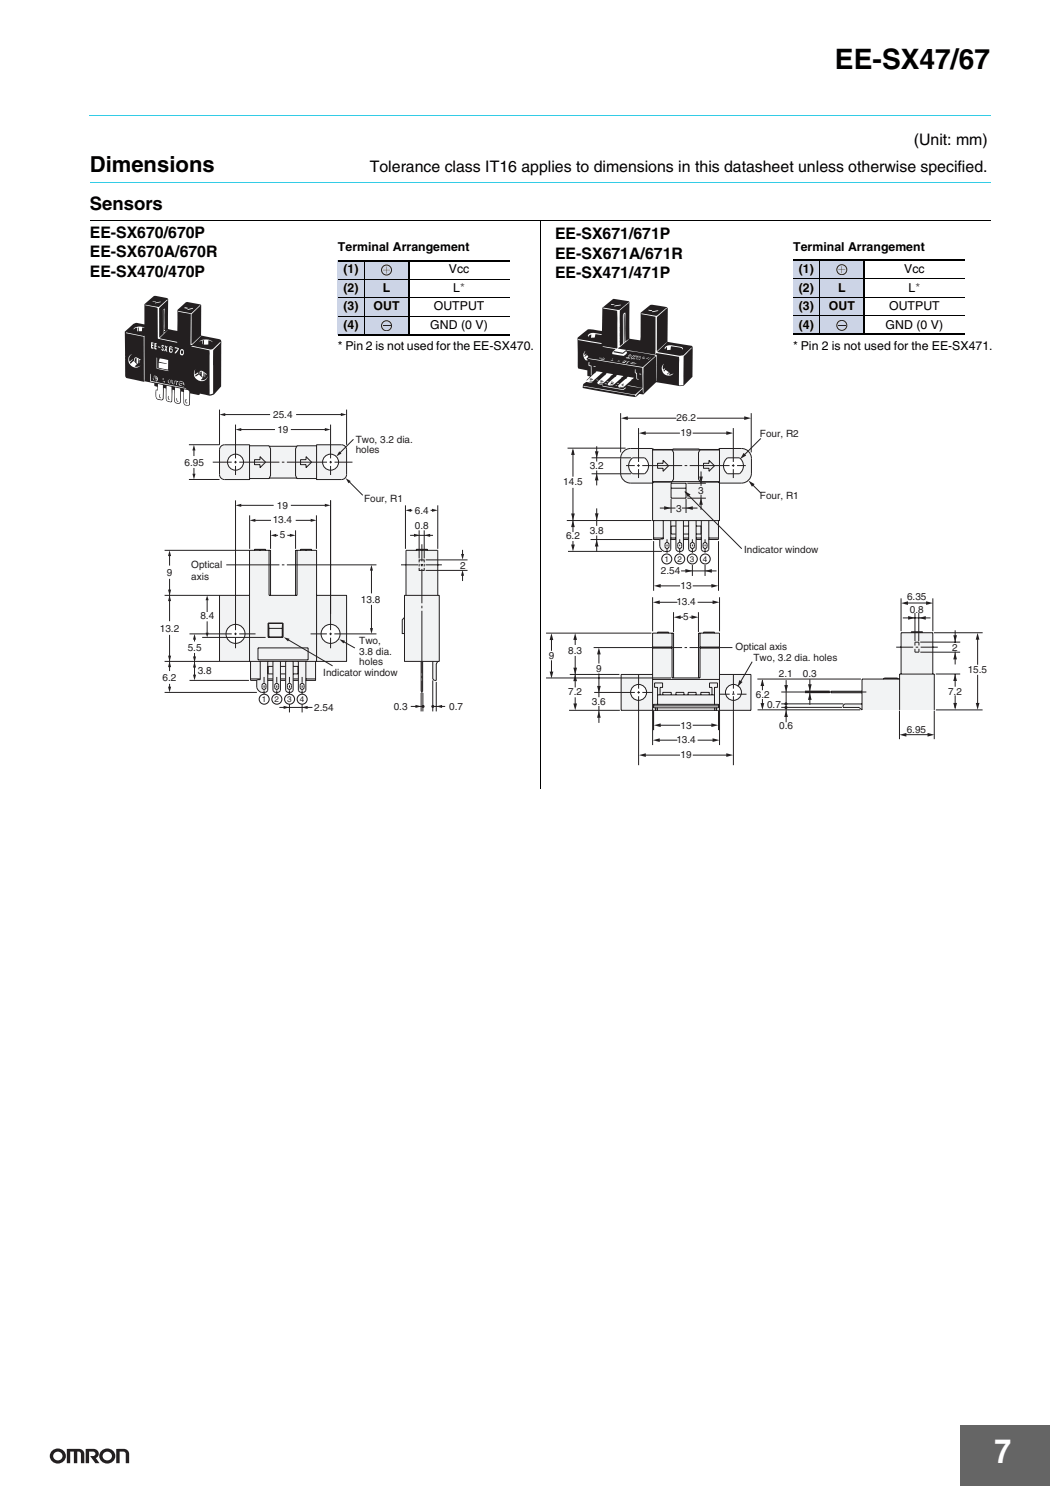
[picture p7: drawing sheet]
<svg xmlns="http://www.w3.org/2000/svg" width="210mm" height="297mm" viewBox="0 0 210 297" stroke-linecap="round" stroke-linejoin="round" font-family="sans-serif">
<path d="M17.9 22.9v.2z" fill="#33cce6"/>
<path d="M17.9 23h180.1" fill="none" stroke="#33cce6" stroke-width=".2"/>
<g fill="#231f20">
<path d="M13.4 289.6h2.4a1.05 1.05 0 0 1 1.1 1v1.9h-.7v-1.9a.55 .55 0 0 0-.8-.4v2.3h-.6v-2.3h-.8v2.3h-.6z"/>
<path d="M23.2 289.6h.7a1.52 1.52 0 0 1 1.9 .7v2.2h-.7v-1.9v-.2l-.4-.2h-.8v2.3h-.7z"/>
<path d="M17.1 289.6h.7a1.54 1.54 0 0 1 1.9 .7 .9 .9 0 0 1-.6 1.2l.8 1h-.8l-1.1-1.5h.6a.45 .45 0 0 0 .5-.4 .45 .45 0 0 0-.5-.4h-.8v2.3h-.7z"/>
<path d="M10.7 291a.9 .9 0 0 0 1.8 0 .9 .9 0 0 0-1.8 0zM10.3 290.2a1.59 1.59 0 0 1 2.3-.3 1.59 1.59 0 0 1 0 2.3 1.59 1.59 0 0 1-2.3-.3 1.43 1.43 0 0 1 0-1.7z"/>
<path d="M20.6 291a.9 .9 0 0 0 1.8 0 .9 .9 0 0 0-1.8 0zM20.1 290.2a1.59 1.59 0 0 1 2.4-.3 1.59 1.59 0 0 1 0 2.3 1.59 1.59 0 0 1-2.4-.3 1.43 1.43 0 0 1 0-1.7z"/>
</g>
<path d="M192 285h17.9v12h-17.9z" fill="#656565"/>
<path d="M192 284.9v12.1M192 285h17.9" fill="none" stroke="#656565" stroke-width=".2"/>
<path d="M17.9 35.9h180.1v2.5h-180.1z" fill="#fff"/>
<path d="M17.9 36.4h180.1" fill="none" stroke="#33cce6" stroke-width=".2"/>
<path d="M17.9 44h180.1M108 44v113.6" fill="none" stroke="#000" stroke-width=".2"/>
<g fill="#f2f3f4">
<path d="M44.2 89.2l.6-.3h5.1v.2l3.9 .1 9.5-.1v-.2h5.2l.6 .5 .2 .4v5.2l-.2 .6-.7 .3h-5.1v-.2l-4-.1-9.4 .1v.2l-5.3-.1-.5-.3-.2-.5v-5.2z"/>
<path d="M49.9 110h1v-.2h2.2v.2h1v9h5v-9h1v-.2h2.2v.2h1v9h6v13.2h-6.2v3.8h-2v2l-.4 .4h-.6l-.5-.4v-2h-1v2l-.5 .4h-.5l-.5-.4v-2h-1v2l-.5 .4h-.6l-.4-.4v-2h-1.1v2l-.4 .4h-.9l-.5-.3-.4-.7v-1.3l-1.2-.1v-3.8h-6.2v-13.2h6z"/>
<path d="M81.2 110h2v-.2h2.2v.2h2.1v9h.3v13.2h-.3l-.3 .5v3.3h-.4l-.3-.3v-3.5h-2v6h-.3v-6h-3.3l-.1-5.6h-.4v-2.7l.4-.4 .1-4.5h.3z"/>
</g>
<g fill="#fff">
<path d="M52.5 136.7l.3-.1 .4 .3v.6l-.4 .3-.4-.3v-.6z"/>
<path d="M55.1 136.7l.2-.1 .4 .3v.6l-.4 .3-.4-.3v-.6z"/>
<path d="M57.6 136.7l.2-.1 .4 .3v.6l-.4 .3-.3-.3-.1-.6z"/>
<path d="M60.1 136.7l.3-.1 .4 .3v.6l-.4 .3-.4-.3v-.6z"/>
<circle cx="47.1" cy="92.4" r="1.61"/>
<circle cx="66.2" cy="92.4" r="1.61"/>
<circle cx="47" cy="126.7" r="1.86"/>
<circle cx="66.1" cy="126.7" r="1.86"/>
</g>
<g fill="none" stroke="#231f20" stroke-width=".2">
<path d="M44.2 89.2l.7-.3h5v7h-5a1 1 0 0 1-1-1v-5zM49.9 89.1h3.9l.3 .6v5.4l-.3 .6h-3.9M50.9 91.9h1.1v-.6l1.1 1.1-1.1 1.1v-.6h-1.1zM53.8 89.2h5.5M53.8 95.6h5.5M60.1 91.9h1.1v-.6l1.1 1.1-1.1 1.1v-.6h-1.1zM63.3 88.9h5a1 1 0 0 1 1 1v5a1 1 0 0 1-1 1h-5zM63.3 89.1h-3.9l-.3 .6v5.4l.3 .6h3.9M48 101h6.7M49.9 119h-6v13.2h25.4v-13.2h-6M50.9 110v-.2h2.2v.2M52 109.8v.2"/>
<path d="M53.8 110v9h5.6v-9M54.1 119v-9h-4.2v22.2M58.1 101h7M59.1 119v-9h4.2v22.2M60.1 110v-.2h2.2v.2M61.2 109.8v.2M66.1 100v22.7M80.9 119h6.9v13.2h-6.9zM81.2 119v-9h6.3v9M81.2 112.8v.2M83.2 110v-.2h2.2v.2M83.8 112.4v-.5h1v.5"/>
<path d="M83.8 113.5v.5h1v-.5M83.8 112.7v.5M84.3 109.8v.2M84.8 112.7v.5M87.5 112.8v.2M50.1 132.2v3.8h1.2M50.1 135.7h1.9M51.6 129.5h10v2.4h-10zM52 132.2v3.7h-.6l-.1 1.5a1.4 1.4 0 0 0 1.8 1l.4-.4v-5.8M52.4 136.8a.4 .4 0 0 1 .5-.2 .4 .4 0 0 1 .3 .4v.4a.4 .4 0 0 1-.4 .4 .4 .4 0 0 1-.4-.4zM53.5 136h1.1M53.5 135.7h1.1"/>
<path d="M53.6 124.6h3v2.8h-3zM53.7 124.6h2.8M53.7 124.6v2.8M53.7 124.6v1M53.7 125.6h2.7M53.7 125.6v1.7h2.7v-1.7M54.6 132.2v5.8l.4 .4h.6l.5-.4v-5.8M54.6 133.2h-1v1.5h1M55 136.8a.4 .4 0 0 1 .4-.2 .4 .4 0 0 1 .3 .4v.4a.4 .4 0 0 1-.4 .4 .4 .4 0 0 1-.4-.4zM56.1 136h1M56.1 133.2h1M56.1 134.7h1"/>
<path d="M56.1 135.7h1M56.5 124.6v2.8M56.5 124.6l-.1 1M57.1 132.2v5.8l.5 .4h.5l.5-.4v-5.8M57.5 136.8a.4 .4 0 0 1 .5-.2 .4 .4 0 0 1 .3 .4v.4a.4 .4 0 0 1-.4 .4 .4 .4 0 0 1-.4-.4zM58.6 133.2h1v1.5h-1M58.6 136h1M58.6 135.7h1M59.6 132.2v5.8l.5 .4h.6l.4-.4v-5.8M60 136.8a.4 .4 0 0 1 .5-.2 .4 .4 0 0 1 .3 .4v.4a.4 .4 0 0 1-.4 .4 .4 .4 0 0 1-.4-.4zM61.1 135.7h2M63.1 132.2v3.8h-2"/>
<path d="M80.8 123.5l-.4 .4v2.7h.4M84.2 132.2v6h.3v-6M86.5 132.2v3.5l.3 .3h.4v-3.3l.3-.5"/>
<circle cx="47.1" cy="92.4" r="1.6"/>
<circle cx="66.1" cy="92.4" r="1.6"/>
<circle cx="47.1" cy="126.7" r="1.9"/>
<circle cx="66.1" cy="126.7" r="1.9"/>
</g>
<g fill="#231f20">
<path d="M64.9 100.7l1.2 .3-1.2 .3z"/>
<path d="M47.1 101l1.1-.3v.6z"/>
</g>
<path d="M49.9 103v6.7M54.1 106v3.7M55 107h.6M57.4 107h.7M59.1 106v3.7M63.3 103v6.7" fill="none" stroke="#231f20" stroke-width=".2"/>
<g fill="#231f20">
<path d="M57.9 106.7l1.2 .3-1.2 .3z"/>
<path d="M54.1 107l1.1-.3v.6z"/>
</g>
<path d="M37.8 88.9h6.1M38.8 89.8v1.4M38.8 93.5v1.4M32.9 119h11M32.9 110h17M32.9 132.2h11" fill="none" stroke="#231f20" stroke-width=".2"/>
<g fill="#231f20">
<path d="M38.5 94.7h.6l-.3 1.1z"/>
<path d="M38.8 88.9l.3 1.1h-.6z"/>
</g>
<path d="M43.9 81.9v7M44.8 82.9h9.2M59.2 82.9h9.1M69.3 81.9v7" fill="none" stroke="#231f20" stroke-width=".2"/>
<g fill="#231f20">
<path d="M68.1 82.6l1.2 .3-1.2 .3z"/>
<path d="M43.9 82.9l1.1-.3v.6z"/>
</g>
<path d="M33.9 110.9v2.2M33.9 115.7v8.5M32.9 138.4h18.5M33.9 126.9v7.2M33.9 136.7v.8" fill="none" stroke="#231f20" stroke-width=".2"/>
<g fill="#231f20">
<path d="M33.6 137.3h.6l-.3 1.1z"/>
<path d="M33.6 131.1h.6l-.3 1.1z"/>
<path d="M33.6 117.9h.6l-.3 1.1z"/>
<path d="M33.9 110l.3 1.2h-.6z"/>
<path d="M33.9 119l.3 1.2h-.6z"/>
<path d="M33.9 132.2l.3 1.2h-.6z"/>
</g>
<g fill="none" stroke="#231f20" stroke-width=".2">
<path d="M37.8 95.8h6.1M42.5 92.4h3.8M46.8 92.4h.5M47.1 84.9v6.7M47.1 92.1v.5M47.1 93.1v1.9M47.8 92.4h8M48 85.9h7M56.3 92.4h.5M57.3 92.4h8.1M58.1 85.9h7M65.9 92.4h.5"/>
<path d="M66.1 84.9v6.7M66.1 92.1v.5M66.1 93.1v1.9M66.9 92.4h3.6M45.2 112.9h10.6M47.1 100v26M56.3 112.9h.5M57.3 112.9h18M66.1 100v26M80.2 112.9h3.4M84.1 112.9h.5M84.3 108.8v3.4"/>
<path d="M84.3 112.7v.5M84.3 113.7v6.9M85.1 112.9h3.2M37.9 126.7h8.4M46.8 126.7h.5M47.1 126.5v.5M47.1 127.5v2.1M47.8 126.7h3.3M52.8 135.3v1.2M52.8 137v.5M52.8 138v1.2M55.3 135.3v1.2"/>
<path d="M55.3 137v.5M55.3 138v1.2M57.9 135.3v1.2M57.9 137v.5M57.9 138v4.4M60.4 135.3v1.2M60.4 137v.5M60.4 138v4.4M62.1 126.7h3.2M65.8 126.7h.5M66.1 126.5v.5M66.1 127.5v2.1"/>
<path d="M66.8 126.7h8.5M84.3 121.1v.5M84.3 122.1v12.5M84.3 135.1v.5M84.3 136.1v2.4"/>
</g>
<g fill="#231f20">
<path d="M64.9 85.6l1.2 .3-1.2 .3z"/>
<path d="M47.1 85.9l1.1-.3v.6z"/>
</g>
<path d="M70.7 87.8l-2.8 2.8" fill="none" stroke="#231f20" stroke-width=".2"/>
<path d="M67.8 90.2l.5 .5-1.1 .5z" fill="#231f20"/>
<path d="M69.7 96.2l2.8 2.8" fill="none" stroke="#231f20" stroke-width=".2"/>
<path d="M69.1 95.6l1 .6-.4 .4z" fill="#231f20"/>
<path d="M68.6 128.2l2.3 1.3" fill="none" stroke="#231f20" stroke-width=".2"/>
<path d="M67.8 127.8l1.2 .3-.3 .5z" fill="#231f20"/>
<path d="M57.5 127.8l9 5.3" fill="none" stroke="#231f20" stroke-width=".2"/>
<path d="M56.7 127.4l1.2 .3-.3 .5z" fill="#231f20"/>
<path d="M74.3 113.8v4.8M74.3 120.9v4.9" fill="none" stroke="#231f20" stroke-width=".2"/>
<g fill="#231f20">
<path d="M74 125.6h.6l-.3 1.1z"/>
<path d="M74.3 112.9l.3 1.2h-.7z"/>
</g>
<path d="M37.9 136h11.9M38.9 127.6v.6M38.9 130.5v4.6" fill="none" stroke="#231f20" stroke-width=".2"/>
<g fill="#231f20">
<path d="M38.6 134.9h.6l-.3 1.1z"/>
<path d="M38.6 131.2h.6l-.3 1.2z"/>
<path d="M38.9 126.7l.3 1.2h-.6z"/>
<path d="M38.9 132.3l.3 1.1h-.6z"/>
</g>
<path d="M81.1 101v8.7M82 102h.4M83.8 106v5.6M84.8 106v5.6M86.1 102h.5M87.5 101v8.7" fill="none" stroke="#231f20" stroke-width=".2"/>
<g fill="#231f20">
<path d="M86.4 101.7l1.1 .3-1.1 .3z"/>
<path d="M81.1 102l1.1-.3v.6z"/>
</g>
<path d="M82 107h4.6" fill="none" stroke="#231f20" stroke-width=".2"/>
<g fill="#231f20">
<path d="M82.8 106.7l1.1 .3-1.1 .3z"/>
<path d="M84.8 107l1.2-.3v.6z"/>
</g>
<path d="M85.1 111.9h8.4M85.1 114h8.4M92.5 109.9v.9M92.5 114.7v1.4" fill="none" stroke="#231f20" stroke-width=".2"/>
<g fill="#231f20">
<path d="M92.2 110.7h.6l-.3 1.2z"/>
<path d="M92.5 113.9l.3 1.2h-.6z"/>
</g>
<path d="M84.2 138.5v3.7M84.5 138.5v3.7M86.5 136v6.2M87.2 136.3v5.9M86.5 141.2h2.5" fill="none" stroke="#231f20" stroke-width=".2"/>
<path d="M87.2 141.2l1.2-.3v.6z" fill="#231f20"/>
<path d="M82.1 141.2h2.4" fill="none" stroke="#231f20" stroke-width=".2"/>
<g fill="#231f20">
<path d="M83 140.9l1.2 .3-1.2 .3z"/>
<circle cx="84.6" cy="141.2" r=".3"/>
<circle cx="86.5" cy="141.2" r=".3"/>
</g>
<path d="M55.9 141.4h6.6" fill="none" stroke="#231f20" stroke-width=".2"/>
<g fill="#231f20">
<path d="M56.7 141.1l1.1 .3-1.1 .3z"/>
<path d="M60.3 141.4l1.2-.3v.6z"/>
</g>
<path d="M50.8 104h3.4M59.1 104h3.2" fill="none" stroke="#231f20" stroke-width=".2"/>
<g fill="#231f20">
<path d="M62.1 103.7l1.2 .3-1.2 .3z"/>
<path d="M49.9 104l1.2-.3v.6z"/>
</g>
<path d="M41.4 119.8v2.5M40.4 127.4h12.7M41.4 124.2v2.4" fill="none" stroke="#231f20" stroke-width=".2"/>
<g fill="#231f20">
<path d="M41.4 119l.3 1h-.6z"/>
<path d="M41.1 126.5h.6l-.3 .9z"/>
</g>
<circle cx="57.9" cy="139.8" r="1" fill="#fff"/>
<circle cx="57.9" cy="139.8" r="1" fill="none" stroke="#231f20" stroke-width=".21"/>
<circle cx="55.3" cy="139.8" r="1" fill="#fff"/>
<circle cx="55.3" cy="139.8" r="1" fill="none" stroke="#231f20" stroke-width=".21"/>
<circle cx="60.4" cy="139.8" r="1" fill="#fff"/>
<circle cx="60.4" cy="139.8" r="1" fill="none" stroke="#231f20" stroke-width=".21"/>
<circle cx="52.8" cy="139.8" r="1" fill="#fff"/>
<circle cx="52.8" cy="139.8" r="1" fill="none" stroke="#231f20" stroke-width=".21"/>
<path d="M28.9 60.8l1.8-1.6h.5l2.3 .5 .1 .1v6l1.9 .4v-4.3l1.6-1.5h.3l2.7 .5 .1 6.2 3.3 .6a.8 .8 0 0 1 .7 1.2v8.4l-1.5 1.6a2.26 2.26 0 0 1-2-.1l-.7-.1-.1 .2-.3 .1-1.6-.4v2.3a.77 .77 0 0 1-1.3-.4v-2.1l-.5-.1v2.1a.76 .76 0 0 1-1 .2 .76 .76 0 0 1-.4-.9v-1.7l-.3-.1-.1 2.3a.85 .85 0 0 1-1 0 .85 .85 0 0 1-.3-1v-1.5l-.4-.1v1.2a.95 .95 0 0 1-.3 1.2l-1-.1a1.89 1.89 0 0 1-.2-2h.3v-.6l-.6-.1-.1-.6-5.5-1-.2-.3-.1-9a5.6 5.6 0 0 1 2.3-1.8l1.6 .3z" fill="#231f20"/>
<g fill="#fff">
<path d="M29 60.9l2.7 .5 1.7-1.5 .1 .1-1.7 1.6v5.8l1.1-.9v-.1h.1l.5-.5-1.6 1.7 3.4 .7 .1 .2-3.8-.8-.1-6.1-2.4-.6z"/>
<path d="M30.5 60.2l.6 .2-.6-.1z"/>
<path d="M30.9 60.5l1.2-.2v.1l-1.1 .2z"/>
<path d="M35.6 62.1l2.7 .5 1.7-1.6 .1 .1-1.8 1.8v5.8l1.8-1.5-1.7 1.7h-.3v-6.2l-2.5-.4z"/>
<path d="M36.9 61.4l.6 .1v.2l-.6-.1z"/>
<path d="M37.5 61.8l1.1-.3v.2l-1.1 .3z"/>
<path d="M32.6 62l.3-.2v4.5l-.1-4.4-.2 .1v4.6z"/>
<path d="M26.8 65.6a1.82 1.82 0 0 1 2.1 0l-.5-.1v.7h-.7v-.7h-.1l-.1 .7h-.1v-.7l-.4 .1-.3 .3z"/>
</g>
<g fill="#fff">
<path d="M25.2 66.4l3.7 .8-.1 9-.1-8.9-3.5-.7z"/>
<path d="M40 68.1a2.12 2.12 0 0 1 2.5 .3l-.8-.4-.1 .9h-.8v-.9h-.3v.8l-.1-.7-.5 .2z"/>
<path d="M38.3 69.2l1.3 .2a6.4 6.4 0 0 0 3 .3l1.4-1.4 .1 .2-1.5 1.6v8.5l-.7 .2v-8.8z"/>
<path d="M30.2 68.4l.5 .1v.2h-.2l-.1 .1 .2 .1v.2l-.2 .2 .3 .2-.1 .2-.4-.1z"/>
<path d="M30.9 68.6l.4 .1-.2 .2 .2 .2v.2l-.2 .1 .2 .2v.3l-.4-.2z"/>
</g>
<g fill="#fff">
<path d="M32.4 69l.3 .1v.2l-.3-.1 .3 .6-.1 .3-.3-.2v-.2l.3 .1-.3-.5z"/>
<path d="M32.9 69.1l.3 .2 .3-.1-.2 .4 .1 .8-.2-.4-.2 .2-.2-.1 .2-.2a.6 .6 0 0 0-.1-.8z"/>
<path d="M33.9 69.3l.3-.1 .3 .3-.3-.1-.2 .2a.5 .5 0 0 1 .5 .3 .5 .5 0 0 1-.1 .6h-.3a.97 .97 0 0 1-.2-1.2z"/>
<path d="M31.6 69.2l.4 .2v.1l-.4-.1z"/>
<path d="M35 69.4l.8 .3-.6 .9-.3-.1 .6-.7-.6-.2z"/>
<path d="M36.1 69.9l.2-.1a.6 .6 0 0 1 .5 .7 .6 .6 0 0 1-.7 .5l-.1-.4z"/>
</g>
<g fill="#231f20">
<path d="M36.2 70.1a.33 .33 0 0 1 .4 .3 .33 .33 0 0 1-.3 .3z"/>
<circle cx="34.2" cy="70" r=".24"/>
</g>
<g fill="#fff">
<path d="M26 71.1l.4-.3a1.06 1.06 0 0 0-.5 1.5l.7-.5-.6 .6 .1 .3 .7-.6 .6 .6-.4 .6h.6l.5-.3a1.44 1.44 0 0 1-2.4-.8v-.7z"/>
<path d="M27 71.5h.4l.7 .4-.2 .1-.2 .6-.1-.8v.9l-.3-.2v-.9h-.1a.49 .49 0 0 0-.1 .8l-.3-.4z"/>
<path d="M31.3 71.5l.1 .2v1.9l2.3 .6-2.4-.6z"/>
<path d="M31.9 71.6l1.7 .4v1.8l-1.9-.3v-1l1.6 .2-1.6-.4z"/>
<path d="M39.1 73.8l-.2 1 .7-.4v.3l-.6 .3 .1 .2v.1l.7-.5 .9 .8h-.2l-.3 .3a.98 .98 0 0 0 1.3-.8 1.41 1.41 0 0 1-1.6 1 1.41 1.41 0 0 1-1.1-1.4v-.5z"/>
<path d="M39.9 74.3a.79 .79 0 0 1 1.1 .2l.4 .3h-.4v.6l-.1-.7-.2-.2v.7l-.3 .1-.1-1-.3 .1v.4z"/>
</g>
<g fill="#fff">
<path d="M30 74.7h.1l.1 1.4 7 1.6-7.2-1.4z"/>
<path d="M30.7 75.2a.59 .59 0 0 1 .6 .1 .59 .59 0 0 1 .2 .6l-.1 .3h-.3a.3 .3 0 0 0 .3-.3 .3 .3 0 0 0-.4-.3l-.1-.2 .4 .2a.44 .44 0 0 0-.7-.3z"/>
<path d="M30.7 75.4v.3l.2 .3h-.1a.33 .33 0 0 1-.1-.6z"/>
<path d="M32.5 75.6h.2v.5z"/>
<path d="M33.7 75.8l.4 .3-.1 .5-.1 .1a.62 .62 0 0 0-.2-.9z"/>
</g>
<g fill="#fff">
<path d="M31.1 75.8v.3z"/>
<path d="M34.2 75.9l.3 .1 .1 .7-.3-.1z"/>
<path d="M33.6 76l.2 .5-.2-.1z"/>
<path d="M35 76.1l.6 .1v.1l-.1 .1z"/>
<path d="M32.6 76.2l.4 .1v.2z"/>
<path d="M34.8 76.1l.1 .4-.2 .3 .1-.2z"/>
<path d="M35.9 76.2a.61 .61 0 0 1 .9 .3 .61 .61 0 0 1-.4 .8 .58 .58 0 0 0 .2-.8 .58 .58 0 0 0-.8-.2z"/>
</g>
<g fill="#fff">
<path d="M35.3 76.4l.1 .6-.2-.1z"/>
<path d="M35.8 76.5l.2-.1-.1 .1a.55 .55 0 0 0 .4 .6h-.2l-.3-.2z"/>
</g>
<path d="M34.8 76.5v.1z" fill="#231f20"/>
<g fill="#fff">
<path d="M36.1 76.6l.4 .2-.5-.1z"/>
<path d="M31.6 76.8l1 .2-.1 2.6-.2 .3-.9-.2-.2-.5v-1.2h.4z"/>
</g>
<g fill="#fff">
<path d="M33.3 77.1l1 .2v2.8a.65 .65 0 0 1-1-.4z"/>
<path d="M35 77.4l1 .3v2.6a.57 .57 0 0 1-.6 .3 .57 .57 0 0 1-.4-.5z"/>
<path d="M36.8 77.8l.8 .2 .2 .3v2.5a.59 .59 0 0 1-1-.2z"/>
</g>
<g fill="#231f20">
<path d="M31.9 78.8h.1a.55 .55 0 0 0 .2 .8l-.3-.2z"/>
<path d="M33.7 79.1l.1 .1a.47 .47 0 0 0 .1 .7h-.1a.43 .43 0 0 1-.3-.3 .43 .43 0 0 1 .2-.5z"/>
<path d="M35.3 79.6h.1a.48 .48 0 0 0 .3 .6l-.2 .1-.2-.1z"/>
<path d="M37.1 79.8l.2 .1a.42 .42 0 0 0 .1 .7l-.3-.1z"/>
</g>
<g fill="#ccd4e6">
<path d="M67.6 52.1h5.2v3.7h-5.2z"/>
<path d="M72.8 52.1h9v3.7h-9z"/>
<path d="M67.6 55.8h5.2v3.7h-5.2z"/>
<path d="M72.8 55.8h9v3.7h-9z"/>
<path d="M67.6 59.5h5.2v3.7h-5.2z"/>
<path d="M72.8 59.5h9v3.7h-9z"/>
<path d="M67.6 63.2h5.2v3.7h-5.2z"/>
<path d="M72.8 63.2h9v3.7h-9z"/>
</g>
<path d="M67.6 55.8h34.2M67.6 59.5h34.2M72.8 52v15M67.6 63.2h34.2" fill="none" stroke="#000" stroke-width=".2"/>
<path d="M67.6 52.1h34.2M81.8 52v15M67.6 66.9h34.2" fill="none" stroke="#000" stroke-width=".21"/>
<path d="M77.2 53.3l.1 .6h.7l-.7 .1v.7l-.1-.7h-.6l.6-.1z" fill="#231f20"/>
<circle cx="77.3" cy="54" r="1" fill="none" stroke="#231f20" stroke-width=".2"/>
<path d="M76.6 65.1h1.4z" fill="#231f20"/>
<circle cx="77.3" cy="65.1" r="1" fill="none" stroke="#231f20" stroke-width=".2"/>
<g fill="#f2f3f4">
<path d="M124.5 90.4l.5-.5 .9-.2 4.6-.1 .2 .2 3.6 .1 .2-.2h5.3v.2h4v-.3l4.8 .1 .7 .3 .6 .6 .3 .8v3.6l-.3 .7-.7 .6-.8 .3h-4.6v7.5h-.2v3.7h-1.9v2l-.5 .4-.8-.1-.2-.3v-2h-1v2l-.5 .4h-.6l-.4-.4v-2h-1.1v2l-.4 .4h-.6l-.5-.4v-2h-1v2l-.5 .4h-.8l-.6-.4-.3-.6v-1.3l-1.2-.1v-3.7h-.2v-7.5h-4.6l-.9-.4-.6-.5-.3-1v-3.2z"/>
<path d="M130.5 126.6h1v-.2h2.1v.2h1v8.9h5v-8.9h1v-.2h2.2v.2h1v8.2h6.3v7.2h-25.9v-7.2h6.3z"/>
<path d="M166.1 138.2h6.2v-2.5h4.3l.2-.2h2.6l.2 .2h.2v-1h.3v-8.2h2.1v-.2h2.2v.2h2.1v8.2h.3v7.2h-14.5l-.6-.5h-3.2v-.4l.3-.3h3.5v-2.2h-6.2z"/>
</g>
<g fill="#fff">
<path d="M126.5 91.5h2.4a1.99 1.99 0 0 1 0 3.2h-2.4a1.99 1.99 0 0 1 0-3.2z"/>
<path d="M145.5 91.5h2.4a1.99 1.99 0 0 1 0 3.2h-2.4a1.99 1.99 0 0 1 0-3.2z"/>
<path d="M133.1 108.5l.2-.1 .4 .4v.5l-.4 .3-.4-.3z"/>
<path d="M138.1 108.6l.3-.1 .4 .3v.5l-.4 .4-.4-.4z"/>
<path d="M135.6 108.6l.3-.1 .4 .3v.5l-.4 .4-.4-.4z"/>
<path d="M140.7 108.6l.2-.1 .4 .3v.5l-.4 .4-.4-.4z"/>
<circle cx="127.7" cy="138.4" r="1.6"/>
<circle cx="146.6" cy="138.4" r="1.6"/>
</g>
<g fill="none" stroke="#231f20" stroke-width=".2">
<path d="M126.2 91.8l.3-.3h2.4a1.99 1.99 0 0 1 0 3.2h-2.4a1.99 1.99 0 0 1-.3-2.9zM130.5 96.6v7.5h13.3v-7.5M130.5 89.8h3.8l.3 .6v5.4l-.3 .6h-3.8zM130.5 89.9h13.3M130.5 96.3h13.3M130.7 89.8l-.2-.2h-4.4a1.99 1.99 0 0 0-2 2v3a1.99 1.99 0 0 0 2 2h4.4M130.7 96.4l-.2 .2M131.5 92.6h1.1v-.6l1.1 1.1-1.1 1.1v-.6h-1.1zM134.2 96.6v3h2.9v-3M134.2 97.6h2.9M134.2 96.6h3M134.5 89.9v-.2h5.3v.2"/>
<path d="M139.9 89.8h3.9v6.6h-3.9l-.3-.6v-5.4zM140.6 92.6h1.1v-.6l1.1 1.1-1.1 1.1v-.6h-1.1zM143.6 89.8l.2-.2h4.4a1.99 1.99 0 0 1 2 2v3a1.99 1.99 0 0 1-2 2h-4.4M143.6 96.4l.2 .2M145.2 91.8l.2-.3h2.4a1.99 1.99 0 0 1 0 3.2h-2.4a1.99 1.99 0 0 1-.2-2.9zM130.7 104.1v3.7h1.2M130.7 107.5h1.9M132.6 104.1v3.6l-.6 .1-.1 1.4a1.4 1.4 0 0 0 1.7 1l.5-.4v-5.7M133 108.6a.4 .4 0 0 1 .4-.1 .4 .4 0 0 1 .3 .3v.4a.4 .4 0 0 1-.4 .4 .4 .4 0 0 1-.4-.4zM134.1 107.8h1M134.1 107.5h1M135.1 104.1v5.7l.5 .4h.6l.4-.4v-5.7"/>
<path d="M135.1 105.2h-.9v1.5h.9M135.5 108.6a.4 .4 0 0 1 .5-.1 .4 .4 0 0 1 .3 .3v.4a.4 .4 0 0 1-.4 .4 .4 .4 0 0 1-.4-.4zM136.6 107.8h1.1M136.6 105.2h1.1M136.6 106.7h1.1M136.6 107.5h1.1M137.7 104.1v5.7l.4 .4h.6l.5-.4v-5.7M138.1 108.6a.4 .4 0 0 1 .4-.1 .4 .4 0 0 1 .3 .3v.4a.4 .4 0 0 1-.4 .4 .4 .4 0 0 1-.4-.4zM139.2 107.8h1M139.2 105.2h.9v1.5h-.9M139.2 107.5h1M140.2 104.1v5.7l.5 .4h.5l.5-.4v-5.7"/>
<path d="M140.6 108.6a.4 .4 0 0 1 .5-.1 .4 .4 0 0 1 .2 .3v.4a.4 .4 0 0 1-.4 .4 .4 .4 0 0 1-.4-.4zM141.7 107.5h1.9M143.6 104.1v3.7h-1.9M110.2 127.1v3M110.2 132v2.7M127.7 134.9v2.8M127.7 138.2v.4M127.7 139.2v13.8M130.5 134.8h-6.3v7.2h25.9v-7.2h-6.3M130.5 135.8h13.3M130.5 129.3h3.8M130.5 129.5h3.8"/>
<path d="M131.5 126.6v-.2h2.2v.2M131.5 138.9h11.3M132 138.9v-1.5h.5v-.9h-1.6v.9h.6v3.4M132.5 138.9v-.5h1.7v.5M134.3 126.6v8.9h5.6v-8.9M134.6 135.5v-8.9h-4.1v15.4M135.1 138.9v-.5h1.6v.5M137.6 138.9v-.5h1.6v.5M139.6 135.5v-8.9h4.2v15.4M139.9 129.3h3.9M139.9 129.5h3.9M140.1 138.9v-.5h1.7v.5"/>
<path d="M140.6 126.6v-.2h2.2v.2M142.3 138.9v-1.5h-.5v-.9h1.6v.9h-.6v3.4M172.3 138.2h-6.2v.3h6.2M176.6 135.7l.2-.2h2.6l.2 .2M179.8 135.7h-7.5v6.2l-.6-.5h-3.2v-.4l.3-.3h3.5M180.1 134.7v-8.2h6.4v8.2M180.1 129.3l-.1 .1 .1 .1M182.2 126.5v-.2h2.2v.2M186.5 129.3v.2M130.7 140.8h12.9v.7h-12.9zM130.7 141.1h12.9M131.1 141.5v.5"/>
<path d="M131.4 141.5v.5M142.9 141.5v.5M143.2 141.5v.5M179.8 141.9v-7.2h7v7.2"/>
<circle cx="127.7" cy="138.4" r="1.6"/>
<circle cx="146.6" cy="138.4" r="1.6"/>
</g>
<path d="M182.9 130.4h.8M183.7 128.4h-.8" fill="none" stroke="#231f20" stroke-width=".2" stroke-dasharray=".8 .8" stroke-linecap="butt"/>
<path d="M182.9 128.4v2M183.7 130.4v-2" fill="none" stroke="#231f20" stroke-width=".2" stroke-dasharray=".7 .7" stroke-linecap="butt"/>
<g fill="#231f20">
<path d="M110.2 126.6l.4 1.3h-.7z"/>
<path d="M109.9 134.2h.7l-.4 1.4z"/>
</g>
<path d="M115 139.4v1.8M115 127.4v1.5M115 131.1v6.3" fill="none" stroke="#231f20" stroke-width=".2"/>
<g fill="#231f20">
<path d="M115 126.5l.3 1.4h-.7z"/>
<path d="M115 134.8l.3 1.4h-.7z"/>
<path d="M114.6 140.6h.8l-.4 1.4z"/>
<path d="M114.6 133.5h.8l-.4 1.3z"/>
</g>
<path d="M119.7 130.3v2.3" fill="none" stroke="#231f20" stroke-width=".2"/>
<g fill="#231f20">
<path d="M119.7 129.4l.4 1.4h-.7z"/>
<path d="M119.7 142.1l.4 1.4h-.7z"/>
<path d="M119.4 137.1h.7l-.4 1.4z"/>
</g>
<path d="M109.2 126.6h21M109.2 135.5h24.9M113.9 134.8h9.9M119.7 134.6v4.8M119.7 141.1v3.4M131.8 145h4.1M138.5 145h3.9M151.4 141.9h20.6" fill="none" stroke="#231f20" stroke-width=".2"/>
<g fill="#231f20">
<path d="M130.7 145l1.4-.4v.7z"/>
<path d="M142.2 144.6l1.4 .4-1.4 .3z"/>
</g>
<path d="M131.7 148h3.7M139.5 148h3.3" fill="none" stroke="#231f20" stroke-width=".2"/>
<g fill="#231f20">
<path d="M130.5 148l1.4-.4v.7z"/>
<path d="M142.4 147.6l1.4 .3-1.4 .4z"/>
</g>
<path d="M128.9 150.9h7M138.5 150.9h7" fill="none" stroke="#231f20" stroke-width=".2"/>
<g fill="#231f20">
<path d="M127.7 150.9l1.4-.3v.7z"/>
<path d="M145.2 150.6l1.4 .3-1.4 .4z"/>
</g>
<path d="M128.9 86.6h7M138.5 86.6h7" fill="none" stroke="#231f20" stroke-width=".2"/>
<g fill="#231f20">
<path d="M127.7 86.6l1.4-.4v.7z"/>
<path d="M145.2 86.2l1.4 .4-1.4 .3z"/>
</g>
<path d="M136.2 114.1h7" fill="none" stroke="#231f20" stroke-width=".2"/>
<g fill="#231f20">
<path d="M140.9 114.1l1.4-.3v.7z"/>
<path d="M137 113.7l1.4 .4-1.4 .4z"/>
</g>
<path d="M131.9 101.6h3.1M136.3 101.6h3.1" fill="none" stroke="#231f20" stroke-width=".2"/>
<g fill="#231f20">
<path d="M137.1 101.6l1.4-.4v.7z"/>
<path d="M132.8 101.2l1.3 .3-1.3 .4z"/>
</g>
<path d="M157.2 135.9v8.5" fill="none" stroke="#231f20" stroke-width=".2"/>
<g fill="#231f20">
<path d="M157.1 142l.4 1.3h-.7z"/>
<path d="M156.8 136.9h.7l-.3 1.4z"/>
</g>
<path d="M152.4 135.9v2.1M152.4 139.7v1.6" fill="none" stroke="#231f20" stroke-width=".2"/>
<g fill="#231f20">
<path d="M152.4 135.8l.4 1.3h-.8z"/>
<path d="M152 140.5h.8l-.4 1.4z"/>
</g>
<path d="M161.9 135.8v5.1" fill="none" stroke="#231f20" stroke-width=".2"/>
<g fill="#231f20">
<path d="M161.9 138.5l.4 1.4h-.8z"/>
<path d="M161.5 136.8h.8l-.4 1.4z"/>
</g>
<path d="M180.5 123.5h5.5M182.9 122.5v5.7M183.7 122.5v5.7" fill="none" stroke="#231f20" stroke-width=".2"/>
<g fill="#231f20">
<path d="M181.5 123.1l1.4 .4-1.4 .4z"/>
<path d="M183.7 123.5l1.4-.3v.7z"/>
</g>
<g fill="none" stroke="#231f20" stroke-width=".2">
<path d="M131.8 117.1h4.1M138.5 117.1h3.9M118.8 138.4h8.1M127.4 138.4h.5M128.4 138.4h2.1M143.7 138.8h2.2M146.3 138.8h.6M146.6 134.9v2.8M146.6 138.2v.4M146.6 139.2v13.8M147.4 138.8h1.8M151.4 135.7h20.7"/>
<path d="M130.5 142.1v6.8M130.7 142.1v3.8M143.6 142.1v3.8M143.8 142.1v6.8"/>
</g>
<g fill="#231f20">
<path d="M130.7 117.1l1.4-.4v.8z"/>
<path d="M142.2 116.7l1.4 .4-1.4 .4z"/>
</g>
<path d="M131.7 120.4h3.7M139.5 120.4h3.3" fill="none" stroke="#231f20" stroke-width=".2"/>
<g fill="#231f20">
<path d="M130.5 120.4l1.4-.4v.8z"/>
<path d="M142.4 120l1.4 .4-1.4 .3z"/>
</g>
<path d="M130.5 119.4v6.8M130.7 108.2v9.9M143.8 119.4v6.8M135.9 123.4h.7M137.8 123.4h.7" fill="none" stroke="#231f20" stroke-width=".2"/>
<g fill="#231f20">
<path d="M134.7 123.4l1.4-.4v.7z"/>
<path d="M138.2 123l1.4 .4-1.4 .3z"/>
</g>
<path d="M119.3 89.2v3.1M119.3 94.1v2.9M119.3 101.6v3.5M119.3 107.1v3.1M143.6 108.2v9.9M134.6 122.4v3.9M139.6 122.4v3.9M113.8 142h10.1" fill="none" stroke="#231f20" stroke-width=".2"/>
<g fill="#231f20">
<path d="M119.3 94.7l.3 1.3h-.7z"/>
<path d="M119.3 107.9l.3 1.3h-.7z"/>
<path d="M118.9 102.6h.8l-.4 1.4z"/>
<path d="M118.9 90.2h.8l-.4 1.4z"/>
</g>
<path d="M140.1 94.2v2.9M140.1 98.9v3" fill="none" stroke="#231f20" stroke-width=".2"/>
<g fill="#231f20">
<path d="M140.1 99.5l.4 1.4h-.7z"/>
<path d="M139.8 95.3h.7l-.4 1.3z"/>
</g>
<path d="M114.5 90v5.3M114.5 97.5v8.8M118.3 91.5h7.9M118.3 94.7h7.9M114.5 108.1v1.4M118.1 107.8h12.3" fill="none" stroke="#231f20" stroke-width=".2"/>
<g fill="#231f20">
<path d="M114.5 89.6l.4 1.3h-.7z"/>
<path d="M114.2 108.9h.7l-.4 1.3z"/>
<path d="M114.5 104l.4 1.4h-.7z"/>
<path d="M114.2 102.6h.7l-.4 1.4z"/>
</g>
<g fill="none" stroke="#231f20" stroke-width=".2">
<path d="M113.5 89.6h11.6M136.9 98.3l11.4 11.4M113.3 104.1h16.9M113.5 110.2h18.8M133.3 108.8v.4M133.3 109.7v.8M135.9 108.8v.4M135.9 109.7v.8M138.4 108.8v.4M138.4 109.7v.8M138.4 112.9v2.2M140.9 108.8v.4"/>
<path d="M140.9 109.7v.8M140.9 112.9v2.2"/>
</g>
<path d="M136.8 98.1l1.2 .7-.5 .6z" fill="#231f20"/>
<path d="M179.8 142.1v5.7M186.8 142.1v5.7" fill="none" stroke="#231f20" stroke-width=".2"/>
<g fill="#231f20">
<path d="M185.4 146.5l1.4 .4-1.4 .3z"/>
<path d="M179.8 146.9l1.4-.4v.7z"/>
</g>
<path d="M125.2 93.1h1.7M125.3 83.6h9.9M127.4 93.1h.5M127.6 85.6v6.7M127.6 92.8v.5M127.6 93.8v1.8M128.4 93.1h8M136.9 93.1h.5M139.3 83.6h9.8M146.6 85.6v6.7" fill="none" stroke="#231f20" stroke-width=".2"/>
<g fill="#231f20">
<path d="M124.1 83.6l1.4-.4v.8z"/>
<path d="M148.8 83.2l1.3 .4-1.3 .4z"/>
</g>
<path d="M124.1 82.6v7.8M137.9 93.1h7.9M146.3 93.1h.5M146.6 92.8v.5M146.6 93.8v1.8M147.3 93.1h1.8M150.2 82.6v7.8" fill="none" stroke="#231f20" stroke-width=".2"/>
<path d="M148.7 90.5l.5 .6-1.3 .7z" fill="#231f20"/>
<path d="M152.1 87.6l-3.4 3.5" fill="none" stroke="#231f20" stroke-width=".2"/>
<path d="M147.8 136l.6 .3-1 1z" fill="#231f20"/>
<path d="M150.4 132.3l-2.5 4.2" fill="none" stroke="#231f20" stroke-width=".2"/>
<path d="M149.6 96.1l1.2 .7-.5 .5z" fill="#231f20"/>
<g fill="none" stroke="#231f20" stroke-width=".2">
<path d="M134.2 99.8v2.7M137.1 99.8v2.7M137.4 99.6h3.7M137.4 96.6h3.7M150.2 96.6l1.9 2M133.3 107.8v.5M135.9 107.8v.5M138.4 107.8v.5M140.9 107.8v.5M118.7 129.4h17.7M136.9 129.4h.4M137.8 129.4h8.6"/>
<path d="M156.2 138.3h17M160.9 138.2h5M160.9 138.5h5M179.2 129.4h3.4M183.1 129.4h.5M184 128.4h8M184.1 129.4h3.4M190.9 126v2.5M190.9 130.2v2.6M156.2 140.7h12.4M156.2 141.4h12.1"/>
</g>
<g fill="#231f20">
<path d="M190.9 130.4l.4 1.4h-.7z"/>
<path d="M190.6 127h.7l-.4 1.4z"/>
</g>
<path d="M195.4 127.7v5.2M195.4 134.9v6" fill="none" stroke="#231f20" stroke-width=".2"/>
<g fill="#231f20">
<path d="M195.4 126.5l.4 1.4h-.7z"/>
<path d="M195.1 140.5h.7l-.4 1.4z"/>
</g>
<path d="M184 130.4h7.9M187.1 134.7h4.9M190.9 134.7v2.6M190.9 139v2.5" fill="none" stroke="#231f20" stroke-width=".2"/>
<g fill="#231f20">
<path d="M190.9 134.8l.4 1.3h-.7z"/>
<path d="M190.6 140.5h.7l-.4 1.4z"/>
</g>
<path d="M180.1 119.6v6.6M186.5 119.6v6.6M180.9 146.9h5" fill="none" stroke="#231f20" stroke-width=".2"/>
<g fill="#231f20">
<path d="M185.1 120.2l1.4 .4-1.4 .3z"/>
<path d="M180.1 120.6l1.4-.4v.7z"/>
</g>
<path d="M181.2 120.5h4.4M186.7 126.5h9.7M187.1 141.9h9.3" fill="none" stroke="#231f20" stroke-width=".2"/>
<g fill="#231f20">
<circle cx="157.1" cy="140.7" r=".31"/>
<circle cx="157.1" cy="141.4" r=".31"/>
</g>
<circle cx="138.4" cy="111.7" r="1" fill="#fff"/>
<circle cx="138.4" cy="111.7" r="1" fill="none" stroke="#231f20" stroke-width=".21"/>
<circle cx="135.9" cy="111.7" r="1" fill="#fff"/>
<circle cx="135.9" cy="111.7" r="1" fill="none" stroke="#231f20" stroke-width=".21"/>
<circle cx="141" cy="111.7" r="1" fill="#fff"/>
<circle cx="141" cy="111.7" r="1" fill="none" stroke="#231f20" stroke-width=".21"/>
<circle cx="133.3" cy="111.7" r="1" fill="#fff"/>
<circle cx="133.3" cy="111.7" r="1" fill="none" stroke="#231f20" stroke-width=".21"/>
<path d="M120.4 61.5l2.1-1.7 3.3 .5v7.4l2.2 .3 .1-5.5 2-1.6 3.2 .5 .2 .3v6.6l4.6 .8 .3 .2v6l-1.7 1.8a16.5 16.5 0 0 1-4.9-.6l-.6-.1-2.6 2.5-.8-.2-.8 .7-10.4-1.8-.1-.5 .2-.4a1.44 1.44 0 0 1 1.4-.2l.3-.1-.6-.1 .8-.2 1.9-1.7-1.2-.2-2 1.9 .7-.9-.6-.1v-1.1l-1.7-.3-.2-.2v-5.9l1.2-1.1a1.42 1.42 0 0 1 1.8-.6l1.8 .2z" fill="#231f20"/>
<g fill="#fff">
<path d="M120.6 61.5l3.2 .4 1.9-1.5v.2l-1.8 1.5v7l.6-.4v-5.6v-.3l.5-.3v5.8l.7-.5-2.1 1.8 1.6 .3-.7 .6-1.7-.3-.2 .2 1.8 .3 .8-.5 .2 .3a1.24 1.24 0 0 1-1.6 .5l-1.4-.2a.88 .88 0 0 1 .7-1l-2.6-.5 2.8 .4 .1-.2v-7.3l-2.8-.5z"/>
<path d="M122.2 60.8l.7 .1-.5 .1z"/>
<path d="M122.9 61.1l1.2-.2-1.2 .3z"/>
<path d="M128.2 62.6l2.2 .4a1.32 1.32 0 0 0 1.7-.5l1.2-1-2 2v6.6l2-1.6-1.9 1.9 4.5 .7 .7-.1 1.5-1.4 .2-.1-1.6 1.8-.1 5.7h-.9v-5.7l-4.5-.7v.2l-.2-.1v-7.4l-2.8-.5z"/>
<path d="M129.6 61.9l.8 .1-.2 .2-.5-.1z"/>
</g>
<path d="M130.3 62.3l1.3-.2-1.1 .3z" fill="#fff"/>
<path d="M124.7 62.8l.1-.1 .1 4.5-.1 1.2-.1 .2z" fill="#231f20"/>
<g fill="#fff">
<path d="M117.6 66.9l.5-.3 .6-.1 1.5 .3 .1 .2-1.3-.2-.1 .7-.7 .1v-.7l-.4 .1-.2 .4-.1-.3z"/>
<path d="M115.6 67.8l4.6 .8 .1 .1-4.6-.7z"/>
<path d="M133.1 69.2l.6-.2 .7 .1 1.8 .3 .3 .4v.1l-.6-.4-1.8-.3-.1 .7-.6 .1-.1-.6-.4 .4v-.3z"/>
<path d="M117.6 71.7l10.9 1.7 2.5-2.2-.1-.2-5.4-.9-.3-.1 6.1 .9v5.2l-.2-4.9-2 1.9a.97 .97 0 0 0-.5 1.2v4.3l-.1-.9-1.3 1.3-.1 .2-.2-.2-10.1-1.7-.2-.1 10.2 1.7 1.6-1.2-3-.6 3.1 .5-.1-4.1z"/>
<path d="M116.8 70.3l.2-.2-.2 .8 .5-.2-.4 .6 .5-.3 .2 .3-.4 .4 .3 .3h-.2a1.14 1.14 0 0 1-.5-1.7z"/>
<path d="M125.8 70.9h.4z"/>
<path d="M126.3 71.2l.6-.2-.4 .3z"/>
<path d="M125.7 71l.6 .1-.4 .1-.3-.1z"/>
<path d="M126.7 71.2l.6-.1-.5 .2z"/>
<path d="M127.1 71.4l.5-.3-.4 .3z"/>
<path d="M127.4 71.4l.4-.2h.3z"/>
<path d="M125.1 71.5l.3-.1 .3-.2a.34 .34 0 0 1-.2 .4 .34 .34 0 0 1-.4-.1z"/>
<path d="M128.6 71.3l.3 .1h-.4z"/>
<path d="M127.9 71.4l.2-.1z"/>
<path d="M126.2 71.3l.1 .1-.2 .3z"/>
<path d="M125.9 71.4h.1z"/>
<path d="M126.5 71.4h.2z"/>
<path d="M127.9 71.4l.1 .2z"/>
<path d="M119.9 71.4v.1a.77 .77 0 0 0 1 .1v.1a.7 .7 0 0 1-1.1-.2z"/>
<path d="M120.1 71.4l.1 .1z"/>
<path d="M120.5 71.5l.2-.1z"/>
<path d="M128.4 71.5l.5 .1h-.4z"/>
<path d="M129.1 71.7l.6-.2z"/>
<path d="M129.6 71.8l.5-.3-.4 .4z"/>
<path d="M125.6 71.7l.2-.2 .2 .1z"/>
<path d="M126.1 71.8l.3-.2h.5z"/>
<path d="M120.2 71.6h.5z"/>
<path d="M127.2 71.6l-.1 .3z"/>
<path d="M122.5 71.7h.1l-.2 .2z"/>
<path d="M127.7 71.9l.3-.2z"/>
<path d="M126.7 71.8l.3-.1z"/>
<path d="M127.4 71.8l.2-.1v.1h-.2z"/>
</g>
<g fill="#fff">
<path d="M122.1 71.9l.5 .1-.1 .1z"/>
<path d="M123.5 72.1l.4-.1z"/>
<path d="M124.8 72l.1 .1-.3 .2z"/>
<path d="M124.4 72.3l.4 .1 .2-.3h.2a.52 .52 0 0 1-.8 .3z"/>
<path d="M123.4 72.2l.5 .1-.2 .1z"/>
<path d="M125.3 72.3h.1z"/>
<path d="M125.2 72.6l.4-.3h.3l-.6 .4z"/>
<path d="M117.7 72.3l.1 .7 .4 .1v2l-.1-1.9-.4-.2z"/>
<path d="M126.3 72.4l.6 .2z"/>
<path d="M126.1 72.5l.4 .2 .7-.1a.8 .8 0 0 1-1.2-.1z"/>
<path d="M132.6 72.9l.1-.2a1.1 1.1 0 0 0-.1 1.2l.3-.3-.2 .6 .4-.2 .6 .4-.4 .3 .1 .2 .5-.4-.2 .4 .5-.1 .4-.2a1.35 1.35 0 0 1-1.8 .2 1.35 1.35 0 0 1-.2-1.9z"/>
<path d="M118.6 73.2l.5 .1z"/>
<path d="M126.9 73.8l.2 .1a.49 .49 0 0 0 .2 .7l.1 1.1 .3 .2h-.2a1.2 1.2 0 0 1-.3-1.2l-.3-.2z"/>
<path d="M119.4 76.4l1.9-1.8 1.2 .2-1.3 1.3a1.4 1.4 0 0 1-1.4 .5l.7 .1a.72 .72 0 0 1-1.1 0z"/>
<path d="M127.8 74.7l.4 .1z"/>
<path d="M121.6 76.6l1.8-1.7 1.2 .3-1.8 1.6-.9 .1 .7 .1-.1 .1-1-.1z"/>
<path d="M123.9 76.8l1.6-1.5 1.2 .2-1.1 1a1.68 1.68 0 0 1-1.7 .9h.8a.76 .76 0 0 1-1.1-.3z"/>
</g>
<path d="M117.9 75.7h.3l.4 .1-.6 .2v-.1h.4l-.5-.1z" fill="#231f20"/>
<path d="M119.2 75.9l.4 .1z" fill="#fff"/>
<g fill="#231f20">
<path d="M120 76.1h.3l.3 .2-.3-.2-.3 .1z"/>
<path d="M120 76.3l.3-.1 .2 .1-.3 .1z"/>
</g>
<path d="M121.3 76.3h.4z" fill="#fff"/>
<g fill="#231f20">
<path d="M122.1 76.3l.6 .1-.5 .1z"/>
<path d="M122.1 76.6h.5l-.4 .1z"/>
</g>
<g fill="#fff">
<path d="M123.4 76.6l.4 .1z"/>
<path d="M120.9 76.6l.5 .1-.5 .1z"/>
</g>
<path d="M124.3 76.8h.4l-.3 .1 .3 .1-.4 .1z" fill="#231f20"/>
<g fill="#fff">
<path d="M123 77l.4 .1z"/>
<path d="M120.4 77.1l4.2 .7 .3-.3h.2l-.5 .5-4.1-.7z"/>
</g>
<g fill="#ccd4e6">
<path d="M158.6 52h5.2v3.7h-5.2z"/>
<path d="M163.8 52h9v3.7h-9z"/>
<path d="M158.6 55.7h5.2v3.7h-5.2z"/>
<path d="M163.8 55.7h9v3.7h-9z"/>
<path d="M158.6 59.4h5.2v3.7h-5.2z"/>
<path d="M163.8 59.4h9v3.7h-9z"/>
<path d="M158.6 63.1h5.2v3.7h-5.2z"/>
<path d="M163.8 63.1h9v3.7h-9z"/>
</g>
<path d="M158.6 55.7h34.2M158.6 59.4h34.2M163.8 51.9v15.1M158.6 63.2h34.2" fill="none" stroke="#000" stroke-width=".2"/>
<path d="M158.6 52h34.2M172.8 51.9v15.1M158.6 66.8h34.2" fill="none" stroke="#000" stroke-width=".21"/>
<path d="M168.2 53.2l.1 .7h.7h-.7v.7l-.1-.7h-.6h.6z" fill="#231f20"/>
<circle cx="168.3" cy="53.9" r="1" fill="none" stroke="#231f20" stroke-width=".2"/>
<path d="M167.6 65l1.4 .1z" fill="#231f20"/>
<circle cx="168.3" cy="65" r="1" fill="none" stroke="#231f20" stroke-width=".2"/>
<text font-size="6.7" fill="#fff" x="198.8" y="292.5">7</text>
<text font-size="5.6" x="166.9" y="13.8">EE-SX47/67</text>
<text font-size="4.4" x="17.9" y="34.4">Dimensions</text>
<text font-size="3.7" x="17.9" y="41.9">Sensors</text>
<g font-size="3.2">
<text x="182.7" y="29">(Unit: mm)</text>
<text x="73.9" y="34.4">Tolerance class IT16 applies to dimensions in this datasheet unless otherwise specified.</text>
<text x="17.9" y="47.6">EE-SX670/670P</text>
<text x="111" y="47.9">EE-SX671/671P</text>
<text x="17.9" y="51.4">EE-SX670A/670R</text>
<text x="111" y="51.7">EE-SX671A/671R</text>
<text x="17.9" y="55.3">EE-SX470/470P</text>
<text x="111" y="55.6">EE-SX471/471P</text>
</g>
<g font-size="2.5">
<text x="67.6" y="50.2">Terminal Arrangement</text>
<text x="158.6" y="50.2">Terminal Arrangement</text>
<text x="68.7" y="54.6">(1)</text>
<text x="68.7" y="58.3">(2)</text>
<text x="76.5" y="58.3">L</text>
<text x="89.7" y="54.6">Vcc</text>
<text x="90.6" y="58.3">L*</text>
<text x="159.7" y="54.6">(1)</text>
<text x="159.7" y="58.3">(2)</text>
<text x="167.5" y="58.3">L</text>
<text x="180.7" y="54.6">Vcc</text>
<text x="181.6" y="58.3">L*</text>
<text x="68.7" y="62">(3)</text>
<text x="68.7" y="65.7">(4)</text>
<text x="74.7" y="62">OUT</text>
<text x="86" y="65.7">GND (0 V)</text>
<text x="86.7" y="62">OUTPUT</text>
<text x="159.7" y="62">(3)</text>
<text x="159.7" y="65.7">(4)</text>
<text x="165.7" y="62">OUT</text>
<text x="177" y="65.7">GND (0 V)</text>
<text x="177.7" y="62">OUTPUT</text>
<text x="67.6" y="70">* Pin 2 is not used for the EE-SX470.</text>
<text x="158.6" y="69.9">* Pin 2 is not used for the EE-SX471.</text>
</g>
<g font-size="2" fill="#231f20">
<text x="54.6" y="83.6">25.4</text>
<text x="55.4" y="86.5">19</text>
<text x="71.1" y="88.5">Two, 3.2 dia.</text>
<text x="135.3" y="84.2">26.2</text>
<text x="136" y="87.2">19</text>
<text x="151.9" y="87.4">Four, R2</text>
<text x="36.9" y="93.1">6.95</text>
<text x="71.1" y="90.6">holes</text>
<text x="117.9" y="93.8">3.2</text>
<text x="55.4" y="101.7">19</text>
<text x="72.8" y="100.2">Four, R1</text>
<text x="112.6" y="97">14.5</text>
<text x="139.6" y="98.7">3</text>
<text x="151.9" y="99.7">Four, R1</text>
<text x="54.5" y="104.6">13.4</text>
<text x="55.9" y="107.6">5</text>
<text x="82.9" y="102.7">6.4</text>
<text x="82.9" y="105.6">0.8</text>
<text x="113.2" y="107.8">6.2</text>
<text x="117.9" y="106.8">3.8</text>
<text x="135.2" y="102.3">3</text>
<text x="38.2" y="113.5">Optical</text>
<text x="92" y="113.7">2</text>
<text x="148.8" y="110.6">Indicator window</text>
<text x="33.3" y="115.2">9</text>
<text x="38.2" y="115.9">axis</text>
<text x="132.1" y="114.8">2.54</text>
<text x="136.1" y="117.8">13</text>
<text x="40" y="123.8">8.4</text>
<text x="72.2" y="120.6">13.8</text>
<text x="135.2" y="121">13.4</text>
<text x="136.6" y="123.9">5</text>
<text x="181.3" y="120">6.35</text>
<text x="181.9" y="122.5">0.8</text>
<text x="31.9" y="126.3">13.2</text>
<text x="37.5" y="130.2">5.5</text>
<text x="71.8" y="128.7">Two,</text>
<text x="71.8" y="130.8">3.8 dia.</text>
<text x="109.7" y="131.7">9</text>
<text x="113.6" y="130.7">8.3</text>
<text x="147.1" y="129.9">Optical axis</text>
<text x="190.4" y="130.1">2</text>
<text x="32.5" y="136.1">6.2</text>
<text x="39.5" y="134.8">3.8</text>
<text x="64.6" y="135.1">Indicator window</text>
<text x="71.8" y="133">holes</text>
<text x="119.2" y="134.4">9</text>
<text x="150.6" y="132.1">Two, 3.2 dia. holes</text>
<text x="155.7" y="135.4">2.1</text>
<text x="160.5" y="135.4">0.3</text>
<text x="193.5" y="134.6">15.5</text>
<text x="62.8" y="142.1">2.54</text>
<text x="78.7" y="142">0.3</text>
<text x="89.8" y="142">0.7</text>
<text x="113.6" y="138.9">7.2</text>
<text x="118.3" y="140.9">3.6</text>
<text x="151.1" y="139.5">6.2</text>
<text x="153.3" y="141.5">0.7</text>
<text x="189.5" y="138.8">7.2</text>
<text x="135.2" y="148.5">13.4</text>
<text x="136.1" y="145.6">13</text>
<text x="155.8" y="145.7">0.6</text>
<text x="181.3" y="146.4">6.95</text>
<text x="136.1" y="151.5">19</text>
</g>
<g font-size="1.6" fill="#231f20">
<text x="132.8" y="112.3">1</text>
<text x="135.4" y="112.3">2</text>
<text x="137.9" y="112.3">3</text>
<text x="140.5" y="112.3">4</text>
<text x="52.4" y="140.3">1</text>
<text x="54.9" y="140.3">2</text>
<text x="57.4" y="140.3">3</text>
<text x="59.9" y="140.3">4</text>
</g>
</svg>
